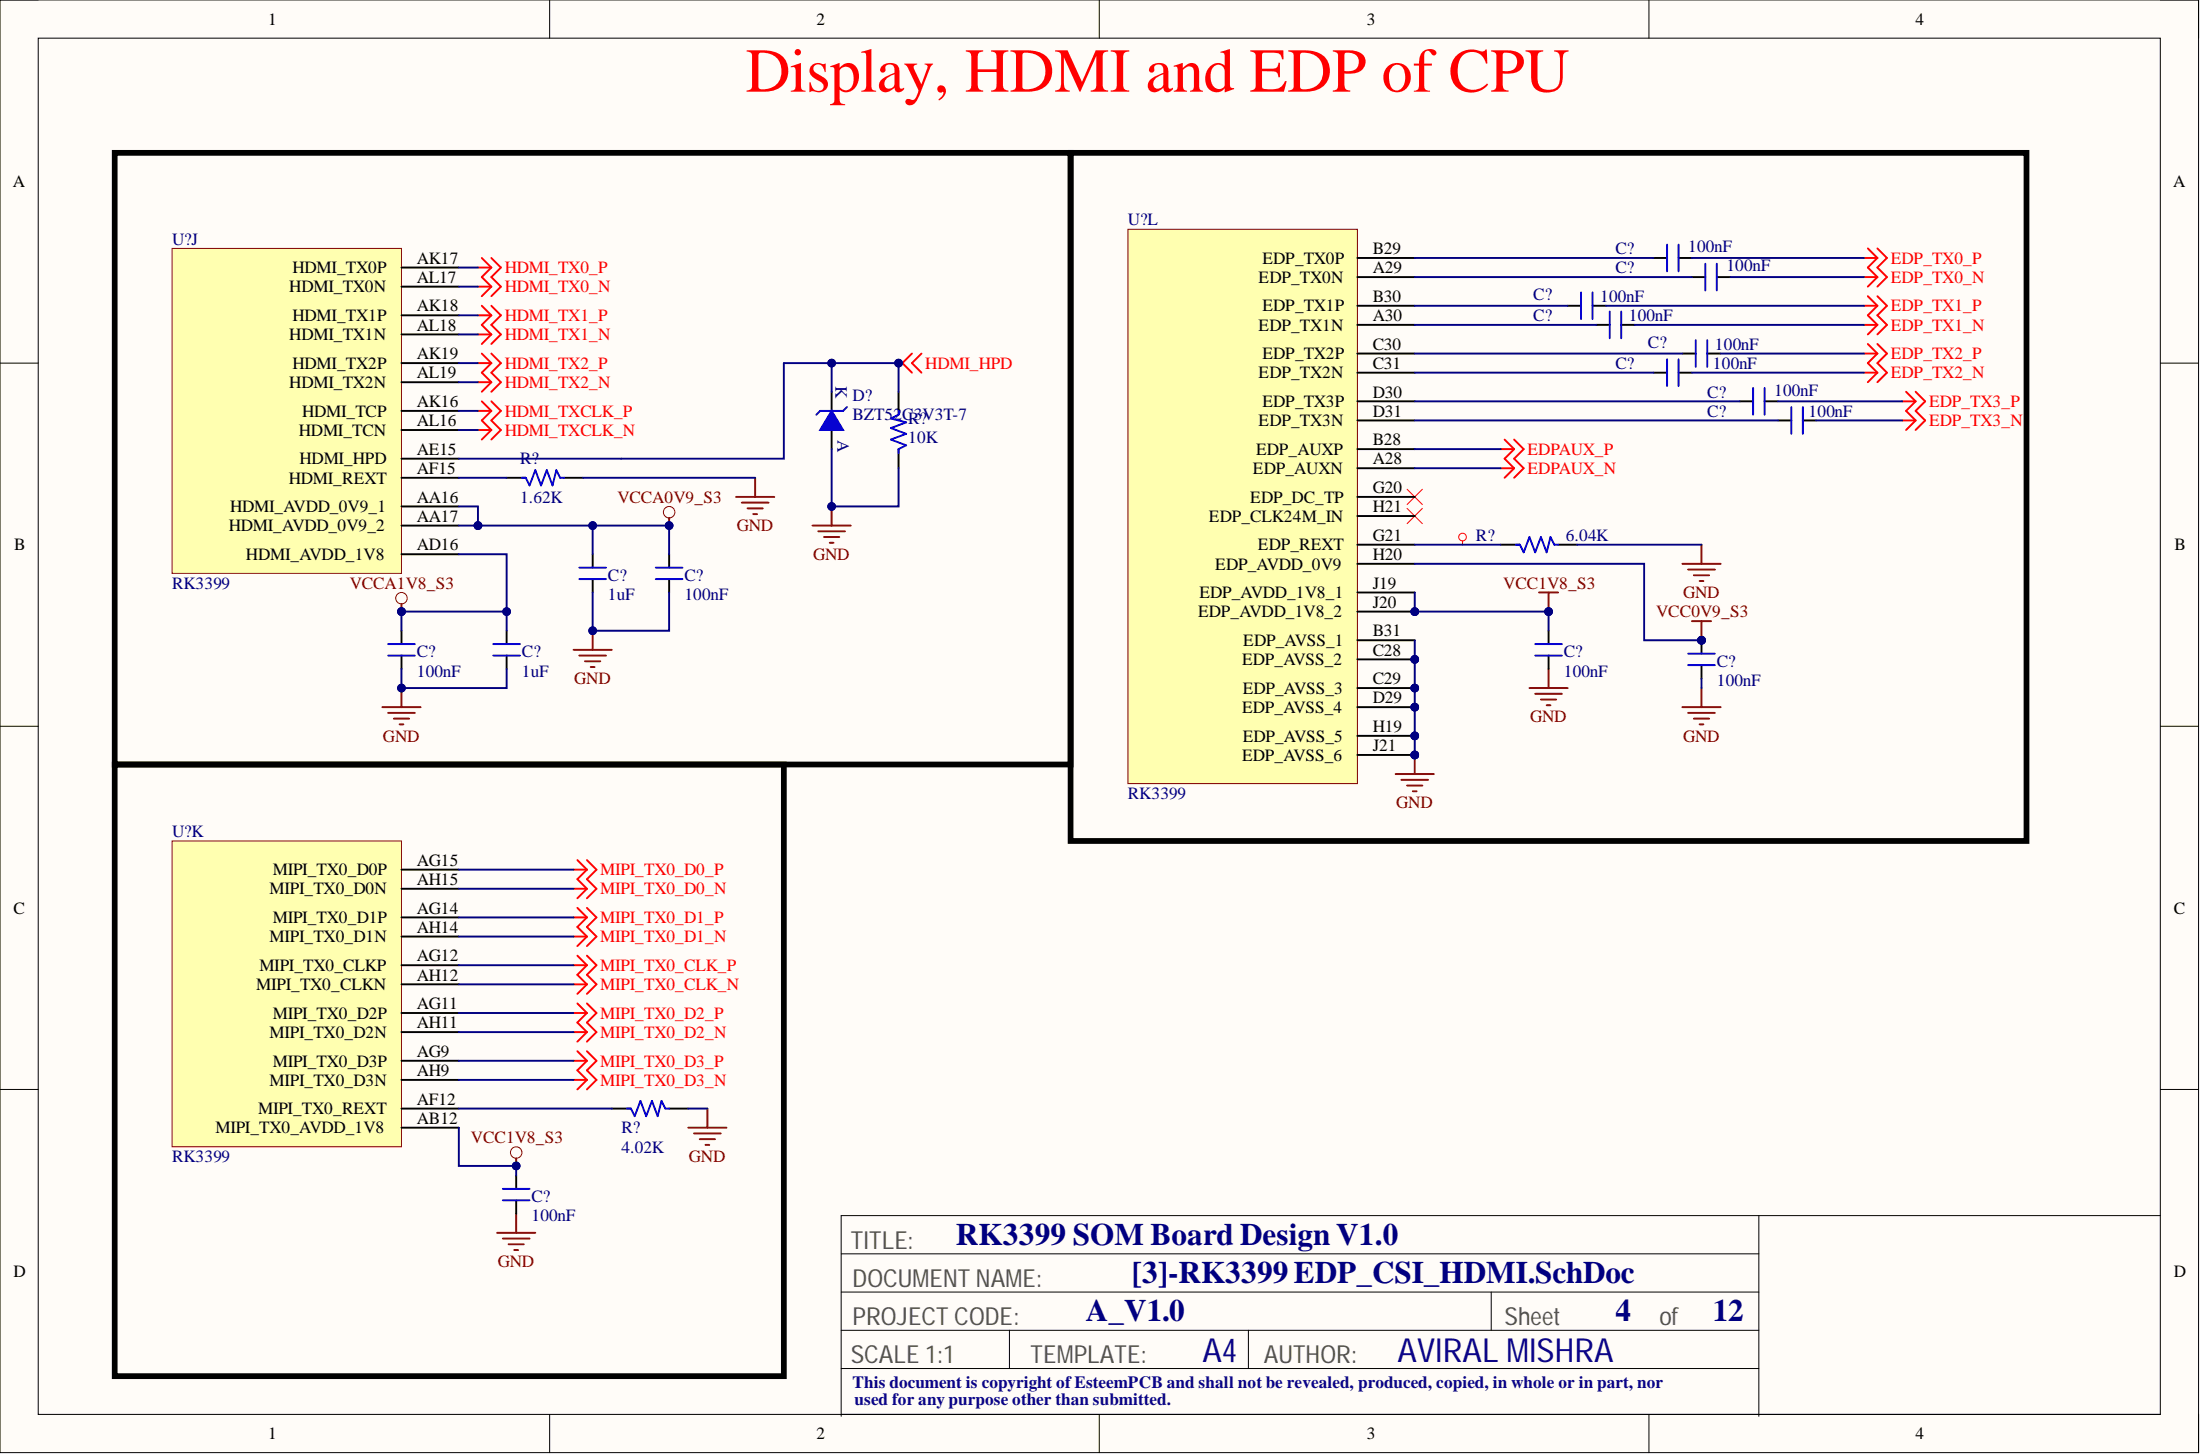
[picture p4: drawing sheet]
<svg xmlns="http://www.w3.org/2000/svg" width="292mm" height="193mm" viewBox="0 0 292 193" stroke-linecap="round" stroke-linejoin="round" font-family="sans-serif">
<path d="M0 0h291.9v192.8h-291.9z" fill-rule="evenodd" fill="#fffcf8"/>
<path d="M0 0h291.9v192.8h-291.9z" fill="none" stroke="#000" stroke-width=".13"/>
<path d="M5.1 5.1h281.7v182.6h-281.7z" fill-rule="evenodd" fill="#fffcf8"/>
<g fill="none" stroke="#000" stroke-width=".13">
<path d="M0 0h5.1M73 0v5.1M146 0v5.1M218.9 0v5.1M286.8 0h5.1v5.1M5.1 5.1h281.7v182.6h-281.7zM0 48.2h5.1M286.8 48.2h5.1M0 96.4h5.1M286.8 96.4h5.1M0 144.6h5.1M286.8 144.6h5.1"/>
<path d="M111.7 176.6h121.8M111.7 166.4h121.8M111.7 171.5h121.8M134 176.6v5M165.8 176.6v5M198 171.5v5.1M233.5 161.3v26.7M286.8 161.3h-175.1v26.7M73 187.7v5.1M111.7 187.7h175.1M111.7 181.6h121.8M146 187.7v5.1"/>
<path d="M218.9 187.7v5.1M291.9 187.7v5.1"/>
</g>
<path d="M88.8 68.7v1.1M97.7 65.9h5.1M98.5 66.7h3.5M99.2 67.5h2.1M100 68.2h.5M100.3 63.4v2.5" fill="none" stroke="#800000" stroke-width=".25"/>
<circle cx="88.8" cy="68" r=".76" fill="none" stroke="#800000" stroke-width=".13"/>
<circle cx="88.8" cy="69.8" r=".51" fill="#000080"/>
<circle cx="88.8" cy="69.8" r=".51" fill="none" stroke="#000080" stroke-width=".13"/>
<path d="M76.2 86.2h5M76.9 87h3.6M77.7 87.8h2M78.4 88.5h.5M78.7 83.7v2.5" fill="none" stroke="#800000" stroke-width=".25"/>
<circle cx="78.7" cy="83.7" r=".51" fill="#000080"/>
<circle cx="78.7" cy="83.7" r=".51" fill="none" stroke="#000080" stroke-width=".13"/>
<circle cx="53.3" cy="79.4" r=".76" fill="none" stroke="#800000" stroke-width=".13"/>
<path d="M53.3 80.2v1" fill="none" stroke="#800000" stroke-width=".25"/>
<circle cx="53.3" cy="81.2" r=".51" fill="#000080"/>
<circle cx="53.3" cy="81.2" r=".51" fill="none" stroke="#000080" stroke-width=".13"/>
<path d="M50.8 93.9h5M51.5 94.6h3.6M52.3 95.4h2M53.1 96.1h.5M53.3 91.3v2.6" fill="none" stroke="#800000" stroke-width=".25"/>
<circle cx="53.3" cy="91.3" r=".51" fill="#000080"/>
<circle cx="53.3" cy="91.3" r=".51" fill="none" stroke="#000080" stroke-width=".13"/>
<g fill="none" stroke="#f00" stroke-width=".25">
<path d="M247.5 34.2h1.8M247.5 36.8h1.8M248 33l1.3 1.2M248 39.3l1.3 1.3M249.3 34.2l-1.3 1.3 1.3 1.3M249.3 33l1.2 1.2-1.2 1.3 1.2 1.3-1.2 1.2M249.3 36.8l-1.3 1.2M249.3 39.3l1.2 1.3-1.2 1.2 1.2 1.3-1.2 1.3M199.3 59.6h1.7M199.8 58.3l1.2 1.3M201 59.6l-1.2 1.3 1.2 1.2M201 58.3l1.3 1.3-1.3 1.3 1.3 1.2-1.3 1.3"/>
<path d="M247.5 40.6h1.8M247.5 43.1h1.8M247.5 46.9h1.8M247.5 49.5h1.8M248 45.7l1.3 1.2M249.3 40.6l-1.3 1.2 1.3 1.3M249.3 43.1l-1.3 1.3M249.3 46.9l-1.3 1.3 1.3 1.3M249.3 45.7l1.2 1.2-1.2 1.3 1.2 1.3-1.2 1.2M249.3 49.5l-1.3 1.2M252.6 53.3h1.7M252.6 55.8h1.7"/>
<path d="M253.1 52l1.2 1.3M254.3 53.3l-1.2 1.2 1.2 1.3M254.3 52l1.3 1.3-1.3 1.2 1.3 1.3-1.3 1.3M254.3 55.8l-1.2 1.3M199.3 62.1h1.7M201 62.1l-1.2 1.3M76.2 115.4h1.7M76.2 118h1.7M76.7 114.1l1.2 1.3M77.9 115.4l-1.2 1.3 1.2 1.3M77.9 114.1l1.3 1.3-1.3 1.3 1.3 1.3-1.3 1.2M77.9 118l-1.2 1.2"/>
<path d="M76.2 121.8h1.7M76.2 124.3h1.7M76.2 128.1h1.7M76.2 130.6h1.7M76.2 134.4h1.7M76.2 137h1.7M76.7 120.5l1.2 1.3M76.7 126.8l1.2 1.3M76.7 133.2l1.2 1.2M76.7 139.5l1.2 1.3M77.9 121.8l-1.2 1.2 1.2 1.3M77.9 120.5l1.3 1.3-1.3 1.2 1.3 1.3-1.3 1.3"/>
<path d="M77.9 124.3l-1.2 1.3M77.9 128.1l-1.2 1.3 1.2 1.2M77.9 126.8l1.3 1.3-1.3 1.3 1.3 1.2-1.3 1.3M77.9 130.6l-1.2 1.3M77.9 134.4l-1.2 1.3 1.2 1.3M77.9 133.2l1.3 1.2-1.3 1.3 1.3 1.3-1.3 1.2M77.9 137l-1.2 1.2M77.9 139.5l1.3 1.3-1.3 1.3 1.3 1.2-1.3 1.3M76.2 140.8h1.7M76.2 143.3h1.7M77.9 140.8l-1.2 1.3 1.2 1.2M77.9 143.3l-1.2 1.3"/>
</g>
<g fill="none" stroke="#800000" stroke-width=".25">
<path d="M204.3 78.6h2.6M205.6 78.6v2.6M223.4 74.8h5.1M224.1 75.6h3.6M224.9 76.3h2M225.7 77.1h.5M225.9 72.3v2.5M223.4 93.9h5.1M224.1 94.6h3.6M224.6 82.4h2.6M224.9 95.4h2M225.7 96.1h.5"/>
<path d="M225.9 82.4v2.6M225.9 91.3v2.6M91.4 149.7h5.1M92.1 150.4h3.6M92.9 151.2h2M93.7 151.9h.5M93.9 147.1v2.6M66 163.6h5.1M66.8 164.4h3.5M67.5 165.1h2.1M68.3 165.9h.5M68.5 161.1v2.5"/>
</g>
<circle cx="205.6" cy="81.2" r=".51" fill="#000080"/>
<circle cx="205.6" cy="81.2" r=".51" fill="none" stroke="#000080" stroke-width=".13"/>
<path d="M203.1 91.3h5M203.8 92.1h3.6M204.6 92.8h2M205.4 93.6h.5M205.6 88.8v2.5M185.3 102.7h5.1M186.1 103.5h3.5M186.8 104.3h2.1M187.6 105h.5M187.8 100.2v2.5" fill="none" stroke="#800000" stroke-width=".25"/>
<circle cx="187.8" cy="100.2" r=".51" fill="#000080"/>
<circle cx="187.8" cy="100.2" r=".51" fill="none" stroke="#000080" stroke-width=".13"/>
<path d="M186.8 64.9l2.1 2.1M186.8 67.5l2.1 2M188.9 64.9l-2.1 2.1M188.9 67.5l-2.1 2" fill="none" stroke="#f00" stroke-width=".13"/>
<circle cx="68.5" cy="153" r=".76" fill="none" stroke="#800000" stroke-width=".13"/>
<path d="M68.5 153.7v1" fill="none" stroke="#800000" stroke-width=".25"/>
<circle cx="68.5" cy="154.7" r=".51" fill="#000080"/>
<circle cx="68.5" cy="154.7" r=".51" fill="none" stroke="#000080" stroke-width=".13"/>
<path d="M15.2 20.3h126.9v81.2h-126.9zM142.1 20.3h127v91.3h-127zM15.2 101.5h88.9v81.1h-88.9z" fill="none" stroke="#000" stroke-width=".76"/>
<path d="M110.4 52v2.5M110.4 57.1v2.5" fill="none" stroke="#000" stroke-width=".25"/>
<path d="M110.4 54.5l1.5 2.6h-3z" fill="#00f"/>
<path d="M108.9 54.5h3M110.4 54.5l1.5 2.6h-3z" fill="none" stroke="#00f" stroke-width=".25"/>
<path d="M108.9 54.5l-.5 .5M112.4 54l-.5 .5" fill="none" stroke="#0000b4" stroke-width=".25"/>
<path d="M107.9 69.8h5.1M108.6 70.5h3.6M109.4 71.3h2M110.2 72h.5M110.4 67.2v2.6" fill="none" stroke="#800000" stroke-width=".25"/>
<circle cx="110.4" cy="67.2" r=".51" fill="#000080"/>
<circle cx="110.4" cy="67.2" r=".51" fill="none" stroke="#000080" stroke-width=".13"/>
<path d="M119.3 48.2h.5M119.8 48.2l1.3 1.3M121.1 46.9l-1.3 1.3M122.3 46.9l-1.2 1.3 1.2 1.3" fill="none" stroke="#f00" stroke-width=".25"/>
<circle cx="119.3" cy="48.2" r=".51" fill="#000080"/>
<circle cx="119.3" cy="48.2" r=".51" fill="none" stroke="#000080" stroke-width=".13"/>
<path d="M22.8 33h30.5v43.1h-30.5z" fill-rule="evenodd" fill="#ffffb0"/>
<path d="M22.8 33h30.5v43.1h-30.5z" fill="none" stroke="#800000" stroke-width=".13"/>
<g fill="none" stroke="#000" stroke-width=".25">
<path d="M53.3 35.5h7.6M53.3 38h7.6M53.3 41.8h7.6M53.3 44.4h7.6M53.3 48.2h7.6M53.3 50.7h7.6M53.3 54.5h7.6M53.3 57.1h7.6M53.3 60.9h7.6M53.3 63.4h7.6M53.3 67.2h7.6M53.3 69.8h7.6"/>
<path d="M53.3 73.6h7.6"/>
</g>
<path d="M22.8 111.6h30.5v40.6h-30.5z" fill-rule="evenodd" fill="#ffffb0"/>
<path d="M22.8 111.6h30.5v40.6h-30.5z" fill="none" stroke="#800000" stroke-width=".13"/>
<path d="M53.3 115.4h7.6M53.3 118h7.6M53.3 121.8h7.6M53.3 124.3h7.6M53.3 128.1h7.6M53.3 130.6h7.6M53.3 134.4h7.6M53.3 137h7.6M53.3 140.8h7.6M53.3 143.3h7.6M53.3 147.1h7.6M53.3 149.7h7.6" fill="none" stroke="#000" stroke-width=".25"/>
<circle cx="187.8" cy="81.2" r=".51" fill="#000080"/>
<circle cx="187.8" cy="81.2" r=".51" fill="none" stroke="#000080" stroke-width=".13"/>
<circle cx="187.8" cy="87.5" r=".51" fill="#000080"/>
<circle cx="187.8" cy="87.5" r=".51" fill="none" stroke="#000080" stroke-width=".13"/>
<circle cx="187.8" cy="91.3" r=".51" fill="#000080"/>
<circle cx="187.8" cy="91.3" r=".51" fill="none" stroke="#000080" stroke-width=".13"/>
<circle cx="187.8" cy="93.9" r=".51" fill="#000080"/>
<circle cx="187.8" cy="93.9" r=".51" fill="none" stroke="#000080" stroke-width=".13"/>
<circle cx="187.8" cy="97.7" r=".51" fill="#000080"/>
<circle cx="187.8" cy="97.7" r=".51" fill="none" stroke="#000080" stroke-width=".13"/>
<circle cx="187.8" cy="100.2" r=".51" fill="#000080"/>
<circle cx="187.8" cy="100.2" r=".51" fill="none" stroke="#000080" stroke-width=".13"/>
<path d="M149.8 30.4h30.4v73.6h-30.4z" fill-rule="evenodd" fill="#ffffb0"/>
<path d="M149.8 30.4h30.4v73.6h-30.4z" fill="none" stroke="#800000" stroke-width=".13"/>
<g fill="none" stroke="#000" stroke-width=".25">
<path d="M180.2 34.2h7.6M180.2 36.8h7.6M180.2 40.6h7.6M180.2 43.1h7.6M180.2 46.9h7.6M180.2 49.5h7.6M180.2 53.3h7.6M180.2 55.8h7.6M180.2 59.6h7.6M180.2 62.1h7.6M180.2 65.9h7.6M180.2 68.5h7.6"/>
<path d="M180.2 72.3h7.6M180.2 74.8h7.6M180.2 78.6h7.6M180.2 81.2h7.6"/>
</g>
<circle cx="187.8" cy="81.2" r=".51" fill="#000080"/>
<circle cx="187.8" cy="81.2" r=".51" fill="none" stroke="#000080" stroke-width=".13"/>
<path d="M180.2 85h7.6M180.2 87.5h7.6" fill="none" stroke="#000" stroke-width=".25"/>
<circle cx="187.8" cy="87.5" r=".51" fill="#000080"/>
<circle cx="187.8" cy="87.5" r=".51" fill="none" stroke="#000080" stroke-width=".13"/>
<path d="M180.2 91.3h7.6" fill="none" stroke="#000" stroke-width=".25"/>
<circle cx="187.8" cy="91.3" r=".51" fill="#000080"/>
<circle cx="187.8" cy="91.3" r=".51" fill="none" stroke="#000080" stroke-width=".13"/>
<path d="M180.2 93.9h7.6" fill="none" stroke="#000" stroke-width=".25"/>
<circle cx="187.8" cy="93.9" r=".51" fill="#000080"/>
<circle cx="187.8" cy="93.9" r=".51" fill="none" stroke="#000080" stroke-width=".13"/>
<path d="M180.2 97.7h7.6" fill="none" stroke="#000" stroke-width=".25"/>
<circle cx="187.8" cy="97.7" r=".51" fill="#000080"/>
<circle cx="187.8" cy="97.7" r=".51" fill="none" stroke="#000080" stroke-width=".13"/>
<path d="M180.2 100.2h7.6" fill="none" stroke="#000" stroke-width=".25"/>
<circle cx="187.8" cy="100.2" r=".51" fill="#000080"/>
<circle cx="187.8" cy="100.2" r=".51" fill="none" stroke="#000080" stroke-width=".13"/>
<g fill="none" stroke="#000" stroke-width=".25">
<path d="M219.6 34.2h1.7M222.9 34.2h1.7M224.6 36.8h1.8M227.9 36.8h1.8M119.3 52v2.5M208.1 40.6h1.8M211.4 40.6h1.8M212 43.1h1.7M215.3 43.1h1.7M219.6 49.5h1.7M222.9 49.5h1.7M223.4 46.9h1.8"/>
<path d="M226.7 46.9h1.8M231 53.3h1.8M234.3 53.3h1.8M236.1 55.8h1.7M239.4 55.8h1.7M67.3 63.4h2.5M74.9 63.4h2.5M78.7 73.6v1.7M78.7 76.9v1.7M88.8 73.6v1.7M88.8 76.9v1.7M199.3 72.3h2.5"/>
<path d="M206.9 72.3h2.5M53.3 83.7v1.8M53.3 87v1.8M67.3 83.7v1.8M67.3 87v1.8M205.6 83.7v1.8M205.6 87v1.8M225.9 88.3v1.7M68.5 156v1.8M68.5 159.3v1.8M81.2 147.1h2.6M88.8 147.1h2.6"/>
</g>
<g fill="none" stroke="#00f" stroke-width=".25">
<path d="M209.9 38.8v3.6M211.4 38.8v3.6M221.3 32.5v3.5M222.9 32.5v3.5M226.4 35v3.6M227.9 35v3.6M119.3 54.5v.5l-1 .5 2 .6-2 .7 2 .8-2 .7M213.7 41.3v3.6M215.3 41.3v3.6M221.3 47.7v3.5M222.9 47.7v3.5M225.2 45.1v3.6"/>
<path d="M226.7 45.1v3.6M232.8 51.5v3.5M234.3 51.5v3.5M237.8 54v3.6M239.4 54v3.6M69.3 63.4h.5l.5 1 .8-2 .7 2 .8-2 .8 2 .5-2 .5 1h.5M76.9 76.9h3.6M76.9 75.3h3.6M87.1 76.9h3.5M87.1 75.3h3.5M201.3 72.3h.5l.5 1 .8-2 .7 2 .8-2 .8 2 .5-2 .5 1h.5M51.5 87h3.6"/>
<path d="M51.5 85.5h3.6M65.5 87h3.5M65.5 85.5h3.5M203.8 87h3.6M203.8 85.5h3.6M224.1 88.3h3.6M224.1 86.7h3.6M66.8 159.3h3.5M66.8 157.8h3.5M83.3 147.1h.5l.5 1 .7-2 .8 2 .8-2 .7 2 .5-2 .5 1h.5"/>
</g>
<g fill="none" stroke="#f00" stroke-width=".13">
<path d="M194.2 71.8v.5"/>
<circle cx="194.2" cy="71.3" r=".51"/>
</g>
<g fill="none" stroke="#f00" stroke-width=".25">
<path d="M63.5 35.5h1.7M63.5 38h1.7M64 34.2l1.2 1.3M65.2 35.5l-1.2 1.3 1.2 1.2M65.2 34.2l1.3 1.3-1.3 1.3 1.3 1.2-1.3 1.3M65.2 38l-1.2 1.3M63.5 41.8h1.7M63.5 44.4h1.7M63.5 48.2h1.7M63.5 50.7h1.7M63.5 54.5h1.7M63.5 57.1h1.7"/>
<path d="M64 40.6l1.2 1.2M64 46.9l1.2 1.3M64 53.3l1.2 1.2M65.2 41.8l-1.2 1.3 1.2 1.3M65.2 40.6l1.3 1.2-1.3 1.3 1.3 1.3-1.3 1.3M65.2 44.4l-1.2 1.3M65.2 48.2l-1.2 1.3 1.2 1.2M65.2 46.9l1.3 1.3-1.3 1.3 1.3 1.2-1.3 1.3M65.2 50.7l-1.2 1.3M65.2 54.5l-1.2 1.3 1.2 1.3M65.2 53.3l1.3 1.2-1.3 1.3 1.3 1.3-1.3 1.2M65.2 57.1l-1.2 1.2"/>
</g>
<path d="M60.9 57.1h2.6M53.3 88.8v2.5h14v-2.5" fill="none" stroke="#000080" stroke-width=".25"/>
<circle cx="53.3" cy="91.3" r=".51" fill="#000080"/>
<circle cx="53.3" cy="91.3" r=".51" fill="none" stroke="#000080" stroke-width=".13"/>
<path d="M60.9 73.6h6.4v7.6h-14" fill="none" stroke="#000080" stroke-width=".25"/>
<circle cx="53.3" cy="81.2" r=".51" fill="#000080"/>
<circle cx="53.3" cy="81.2" r=".51" fill="none" stroke="#000080" stroke-width=".13"/>
<circle cx="67.3" cy="81.2" r=".51" fill="#000080"/>
<circle cx="67.3" cy="81.2" r=".51" fill="none" stroke="#000080" stroke-width=".13"/>
<path d="M60.9 149.7v5h7.6v1.3" fill="none" stroke="#000080" stroke-width=".25"/>
<circle cx="68.5" cy="154.7" r=".51" fill="#000080"/>
<circle cx="68.5" cy="154.7" r=".51" fill="none" stroke="#000080" stroke-width=".13"/>
<path d="M60.9 69.8h2.6M60.9 118h15.3M60.9 115.4h15.3M60.9 137h15.3M60.9 134.4h15.3M60.9 130.6h15.3M60.9 128.1h15.3M60.9 124.3h15.3M60.9 121.8h15.3M60.9 147.1h20.3M60.9 143.3h15.3M60.9 140.8h15.3" fill="none" stroke="#000080" stroke-width=".25"/>
<circle cx="63.5" cy="69.8" r=".51" fill="#000080"/>
<circle cx="63.5" cy="69.8" r=".51" fill="none" stroke="#000080" stroke-width=".13"/>
<path d="M60.9 67.2h2.6v2.6" fill="none" stroke="#000080" stroke-width=".25"/>
<circle cx="63.5" cy="69.8" r=".51" fill="#000080"/>
<circle cx="63.5" cy="69.8" r=".51" fill="none" stroke="#000080" stroke-width=".13"/>
<path d="M104.1 48.2h6.3M60.9 63.4h6.4" fill="none" stroke="#000080" stroke-width=".25"/>
<circle cx="110.4" cy="48.2" r=".51" fill="#000080"/>
<circle cx="110.4" cy="48.2" r=".51" fill="none" stroke="#000080" stroke-width=".13"/>
<path d="M60.9 38h2.6M60.9 35.5h2.6M60.9 54.5h2.6M60.9 50.7h2.6M60.9 48.2h2.6M60.9 44.4h2.6M60.9 41.8h2.6M63.5 69.8h25.3v3.8" fill="none" stroke="#000080" stroke-width=".25"/>
<circle cx="88.8" cy="69.8" r=".51" fill="#000080"/>
<circle cx="88.8" cy="69.8" r=".51" fill="none" stroke="#000080" stroke-width=".13"/>
<circle cx="78.7" cy="69.8" r=".51" fill="#000080"/>
<circle cx="78.7" cy="69.8" r=".51" fill="none" stroke="#000080" stroke-width=".13"/>
<circle cx="63.5" cy="69.8" r=".51" fill="#000080"/>
<circle cx="63.5" cy="69.8" r=".51" fill="none" stroke="#000080" stroke-width=".13"/>
<path d="M77.4 63.4h22.9M78.7 78.6v5.1h10.1v-5.1" fill="none" stroke="#000080" stroke-width=".25"/>
<circle cx="78.7" cy="83.7" r=".51" fill="#000080"/>
<circle cx="78.7" cy="83.7" r=".51" fill="none" stroke="#000080" stroke-width=".13"/>
<path d="M110.4 59.6v7.6h8.9v-5.1M91.4 147.1h2.5" fill="none" stroke="#000080" stroke-width=".25"/>
<circle cx="110.4" cy="67.2" r=".51" fill="#000080"/>
<circle cx="110.4" cy="67.2" r=".51" fill="none" stroke="#000080" stroke-width=".13"/>
<path d="M110.4 52v-3.8h8.9v3.8" fill="none" stroke="#000080" stroke-width=".25"/>
<circle cx="119.3" cy="48.2" r=".51" fill="#000080"/>
<circle cx="119.3" cy="48.2" r=".51" fill="none" stroke="#000080" stroke-width=".13"/>
<circle cx="110.4" cy="48.2" r=".51" fill="#000080"/>
<circle cx="110.4" cy="48.2" r=".51" fill="none" stroke="#000080" stroke-width=".13"/>
<path d="M187.8 78.6v2.6h17.8" fill="none" stroke="#000080" stroke-width=".25"/>
<circle cx="187.8" cy="81.2" r=".51" fill="#000080"/>
<circle cx="187.8" cy="81.2" r=".51" fill="none" stroke="#000080" stroke-width=".13"/>
<circle cx="205.6" cy="81.2" r=".51" fill="#000080"/>
<circle cx="205.6" cy="81.2" r=".51" fill="none" stroke="#000080" stroke-width=".13"/>
<g fill="none" stroke="#000080" stroke-width=".25">
<path d="M187.8 36.8h36.8M187.8 34.2h31.8M224.6 34.2h22.9M229.7 36.8h17.8M187.8 59.6h11.5M187.8 55.8h48.3M187.8 53.3h43.2M187.8 49.5h31.8M187.8 46.9h35.6M187.8 43.1h24.2M187.8 40.6h20.3M213.2 40.6h34.3"/>
<path d="M217 43.1h30.5M224.6 49.5h22.9M228.5 46.9h19M236.1 53.3h16.5M241.1 55.8h11.5M187.8 74.8h30.5v10.2h7.6M187.8 72.3h11.5M187.8 62.1h11.5M209.4 72.3h16.5M53.3 81.2v2.5"/>
</g>
<circle cx="53.3" cy="81.2" r=".51" fill="#000080"/>
<circle cx="53.3" cy="81.2" r=".51" fill="none" stroke="#000080" stroke-width=".13"/>
<path d="M67.3 81.2v2.5" fill="none" stroke="#000080" stroke-width=".25"/>
<circle cx="67.3" cy="81.2" r=".51" fill="#000080"/>
<circle cx="67.3" cy="81.2" r=".51" fill="none" stroke="#000080" stroke-width=".13"/>
<path d="M78.7 69.8v3.8" fill="none" stroke="#000080" stroke-width=".25"/>
<circle cx="78.7" cy="69.8" r=".51" fill="#000080"/>
<circle cx="78.7" cy="69.8" r=".51" fill="none" stroke="#000080" stroke-width=".13"/>
<path d="M187.8 85v15.2" fill="none" stroke="#000080" stroke-width=".25"/>
<circle cx="187.8" cy="87.5" r=".51" fill="#000080"/>
<circle cx="187.8" cy="87.5" r=".51" fill="none" stroke="#000080" stroke-width=".13"/>
<circle cx="187.8" cy="91.3" r=".51" fill="#000080"/>
<circle cx="187.8" cy="91.3" r=".51" fill="none" stroke="#000080" stroke-width=".13"/>
<circle cx="187.8" cy="93.9" r=".51" fill="#000080"/>
<circle cx="187.8" cy="93.9" r=".51" fill="none" stroke="#000080" stroke-width=".13"/>
<circle cx="187.8" cy="97.7" r=".51" fill="#000080"/>
<circle cx="187.8" cy="97.7" r=".51" fill="none" stroke="#000080" stroke-width=".13"/>
<circle cx="187.8" cy="100.2" r=".51" fill="#000080"/>
<circle cx="187.8" cy="100.2" r=".51" fill="none" stroke="#000080" stroke-width=".13"/>
<path d="M205.6 81.2v2.5" fill="none" stroke="#000080" stroke-width=".25"/>
<circle cx="205.6" cy="81.2" r=".51" fill="#000080"/>
<circle cx="205.6" cy="81.2" r=".51" fill="none" stroke="#000080" stroke-width=".13"/>
<path d="M104.1 48.2v12.7h-43.2M225.9 90v1.3" fill="none" stroke="#000080" stroke-width=".25"/>
<text font-size="8.3" fill="#f00" x="99" y="12.2">Display, HDMI and EDP of CPU</text>
<g font-size="4.4" fill="#0c0087">
<text x="159.7" y="180.7">A4</text>
<text x="185.6" y="180.7">AVIRAL MISHRA</text>
</g>
<g font-size="4.1" fill="#000080">
<text x="126.9" y="165.2">RK3399 SOM Board Design V1.0</text>
<text x="150.3" y="170.3">[3]-RK3399 EDP_CSI_HDMI.SchDoc</text>
<text x="144.2" y="175.4">A_V1.0</text>
<text x="214.5" y="175.4">4</text>
<text x="227.4" y="175.4">12</text>
</g>
<text font-size="3.5" fill="#00f" x="118.5" y="61.4">PIR?01</text>
<g font-size="3.3" fill="#505050">
<text x="113" y="165.7">TITLE:</text>
<text x="113.2" y="170.8">DOCUMENT NAME:</text>
<text x="113.2" y="175.9">PROJECT CODE:</text>
<text x="199.8" y="175.9">Sheet</text>
<text x="220.3" y="175.9">of</text>
<text x="113" y="180.9">SCALE 1:1</text>
<text x="136.8" y="180.9">TEMPLATE:</text>
<text x="167.8" y="180.9">AUTHOR:</text>
</g>
<text font-size="2.8" fill="#000080" x="225.4" y="86.3">PIC?02</text>
<g font-size="2.3">
<text x="35.6" y="3.3">1</text>
<text x="108.4" y="3.3">2</text>
<text x="181.5" y="3.3">3</text>
<text x="254.3" y="3.3">4</text>
<text x="1.7" y="24.9">A</text>
<text x="288.5" y="24.9">A</text>
<text x="55.3" y="35">AK17</text>
<text x="167.6" y="35">EDP_TX0P</text>
<text x="182.3" y="33.7">B29</text>
<text x="38.4" y="38.8">HDMI_TX0N</text>
<text x="38.8" y="36.3">HDMI_TX0P</text>
<text x="55.3" y="37.5">AL17</text>
<text x="55.3" y="41.3">AK18</text>
<text x="167.1" y="37.5">EDP_TX0N</text>
<text x="167.6" y="41.3">EDP_TX1P</text>
<text x="182.3" y="36.3">A29</text>
<text x="182.3" y="40.1">B30</text>
<text x="38.4" y="45.1">HDMI_TX1N</text>
<text x="38.8" y="42.6">HDMI_TX1P</text>
<text x="55.3" y="43.9">AL18</text>
<text x="55.3" y="47.7">AK19</text>
<text x="167.1" y="43.9">EDP_TX1N</text>
<text x="167.6" y="47.7">EDP_TX2P</text>
<text x="182.3" y="42.6">A30</text>
<text x="182.3" y="46.4">C30</text>
<text x="38.4" y="51.5">HDMI_TX2N</text>
<text x="38.8" y="49">HDMI_TX2P</text>
<text x="55.3" y="50.2">AL19</text>
<text x="167.1" y="50.2">EDP_TX2N</text>
<text x="182.3" y="49">C31</text>
<text x="182.3" y="52.8">D30</text>
<text x="39.7" y="57.8">HDMI_TCN</text>
<text x="40.1" y="55.3">HDMI_TCP</text>
<text x="55.3" y="54">AK16</text>
<text x="55.3" y="56.6">AL16</text>
<text x="167.1" y="56.6">EDP_TX3N</text>
<text x="167.6" y="54">EDP_TX3P</text>
<text x="182.3" y="55.3">D31</text>
<text x="182.3" y="59.1">B28</text>
<text x="38.3" y="64.2">HDMI_REXT</text>
<text x="39.8" y="61.6">HDMI_HPD</text>
<text x="55.3" y="60.4">AE15</text>
<text x="55.3" y="62.9">AF15</text>
<text x="166.3" y="62.9">EDP_AUXN</text>
<text x="166.8" y="60.4">EDP_AUXP</text>
<text x="182.3" y="61.6">A28</text>
<text x="182.3" y="65.4">G20</text>
<text x="30.4" y="70.5">HDMI_AVDD_0V9_2</text>
<text x="30.5" y="68">HDMI_AVDD_0V9_1</text>
<text x="55.3" y="66.7">AA16</text>
<text x="55.3" y="69.2">AA17</text>
<text x="160.5" y="69.2">EDP_CLK24M_IN</text>
<text x="166" y="66.7">EDP_DC_TP</text>
<text x="182.3" y="68">H21</text>
<text x="182.3" y="71.8">G21</text>
<text x="1.9" y="73.1">B</text>
<text x="32.7" y="74.3">HDMI_AVDD_1V8</text>
<text x="55.3" y="73.1">AD16</text>
<text x="161.4" y="75.6">EDP_AVDD_0V9</text>
<text x="167" y="73.1">EDP_REXT</text>
<text x="182.3" y="74.3">H20</text>
<text x="288.7" y="73.1">B</text>
<text x="159.1" y="81.9">EDP_AVDD_1V8_2</text>
<text x="159.2" y="79.4">EDP_AVDD_1V8_1</text>
<text x="182.3" y="78.1">J19</text>
<text x="182.3" y="80.7">J20</text>
<text x="164.9" y="88.3">EDP_AVSS_2</text>
<text x="165.1" y="85.7">EDP_AVSS_1</text>
<text x="182.3" y="84.5">B31</text>
<text x="182.3" y="87">C28</text>
<text x="164.9" y="94.6">EDP_AVSS_4</text>
<text x="165" y="92.1">EDP_AVSS_3</text>
<text x="182.3" y="90.8">C29</text>
<text x="182.3" y="93.3">D29</text>
<text x="164.9" y="101">EDP_AVSS_6</text>
<text x="165" y="98.4">EDP_AVSS_5</text>
<text x="182.3" y="97.2">H19</text>
<text x="182.3" y="99.7">J21</text>
<text x="35.8" y="118.7">MIPI_TX0_D0N</text>
<text x="36.2" y="116.2">MIPI_TX0_D0P</text>
<text x="55.3" y="114.9">AG15</text>
<text x="55.3" y="117.4">AH15</text>
<text x="1.8" y="121.3">C</text>
<text x="35.8" y="125.1">MIPI_TX0_D1N</text>
<text x="36.2" y="122.5">MIPI_TX0_D1P</text>
<text x="55.3" y="121.3">AG14</text>
<text x="55.3" y="123.8">AH14</text>
<text x="288.6" y="121.3">C</text>
<text x="34" y="131.4">MIPI_TX0_CLKN</text>
<text x="34.4" y="128.9">MIPI_TX0_CLKP</text>
<text x="55.3" y="127.6">AG12</text>
<text x="55.3" y="130.1">AH12</text>
<text x="35.8" y="137.7">MIPI_TX0_D2N</text>
<text x="36.2" y="135.2">MIPI_TX0_D2P</text>
<text x="55.3" y="133.9">AG11</text>
<text x="55.3" y="136.5">AH11</text>
<text x="36.2" y="141.5">MIPI_TX0_D3P</text>
<text x="55.3" y="140.3">AG9</text>
<text x="55.3" y="142.8">AH9</text>
<text x="34.3" y="147.9">MIPI_TX0_REXT</text>
<text x="35.8" y="144.1">MIPI_TX0_D3N</text>
<text x="55.3" y="146.6">AF12</text>
<text x="55.3" y="149.2">AB12</text>
<text x="28.6" y="150.4">MIPI_TX0_AVDD_1V8</text>
<text x="1.8" y="169.4">D</text>
<text x="288.6" y="169.4">D</text>
<text x="35.6" y="191">1</text>
<text x="108.4" y="191">2</text>
<text x="181.5" y="191">3</text>
<text x="254.3" y="191">4</text>
</g>
<g font-size="2.3" fill="#000080">
<text x="149.8" y="29.9">U?L</text>
<text x="22.8" y="32.5">U?J</text>
<text x="214.5" y="33.7">C?</text>
<text x="224.1" y="33.5">100nF</text>
<text x="203.6" y="39.8">C?</text>
<text x="212.5" y="40.1">100nF</text>
<text x="214.5" y="36.3">C?</text>
<text x="229.2" y="36">100nF</text>
<text x="203.6" y="42.6">C?</text>
<text x="216.3" y="42.6">100nF</text>
<text x="218.8" y="46.2">C?</text>
<text x="227.7" y="46.4">100nF</text>
<text x="110.9" y="51.2" transform="rotate(90 110.9 51.2)">K</text>
<text x="113.2" y="53.3">D?</text>
<text x="214.5" y="49">C?</text>
<text x="226.7" y="52.8">C?</text>
<text x="227.4" y="49">100nF</text>
<text x="235.6" y="52.5">100nF</text>
<text x="111.2" y="58.3" transform="rotate(90 111.2 58.3)">A</text>
<text x="113.2" y="55.8">BZT52C3V3T-7</text>
<text x="120.6" y="56.3">R?</text>
<text x="120.6" y="58.8">10K</text>
<text x="226.7" y="55.3">C?</text>
<text x="240.1" y="55.3">100nF</text>
<text x="69" y="61.6">R?</text>
<text x="69" y="66.7">1.62K</text>
<text x="196" y="71.8">R?</text>
<text x="207.9" y="71.8">6.04K</text>
<text x="80.7" y="77.1">C?</text>
<text x="90.9" y="77.1">C?</text>
<text x="22.8" y="78.1">RK3399</text>
<text x="80.7" y="79.6">1uF</text>
<text x="90.9" y="79.6">100nF</text>
<text x="55.3" y="87.3">C?</text>
<text x="55.3" y="89.8">100nF</text>
<text x="69.3" y="87.3">C?</text>
<text x="69.3" y="89.8">1uF</text>
<text x="207.6" y="87.3">C?</text>
<text x="207.6" y="89.8">100nF</text>
<text x="227.9" y="88.5">C?</text>
<text x="227.9" y="91.1">100nF</text>
<text x="149.8" y="106">RK3399</text>
<text x="22.8" y="111.1">U?K</text>
<text x="22.8" y="154.2">RK3399</text>
<text x="82.5" y="150.4">R?</text>
<text x="82.5" y="153">4.02K</text>
<text x="70.6" y="159.6">C?</text>
<text x="70.6" y="162.1">100nF</text>
</g>
<g font-size="2.3" fill="#f00">
<text x="251" y="35">EDP_TX0_P</text>
<text x="67" y="36.3">HDMI_TX0_P</text>
<text x="67" y="38.8">HDMI_TX0_N</text>
<text x="251" y="37.5">EDP_TX0_N</text>
<text x="251" y="41.3">EDP_TX1_P</text>
<text x="67" y="42.6">HDMI_TX1_P</text>
<text x="67" y="45.1">HDMI_TX1_N</text>
<text x="251" y="43.9">EDP_TX1_N</text>
<text x="251" y="47.7">EDP_TX2_P</text>
<text x="67" y="49">HDMI_TX2_P</text>
<text x="67" y="51.5">HDMI_TX2_N</text>
<text x="122.9" y="49">HDMI_HPD</text>
<text x="251" y="50.2">EDP_TX2_N</text>
<text x="67" y="55.3">HDMI_TXCLK_P</text>
<text x="67" y="57.8">HDMI_TXCLK_N</text>
<text x="256.1" y="54">EDP_TX3_P</text>
<text x="256.1" y="56.6">EDP_TX3_N</text>
<text x="202.8" y="60.4">EDPAUX_P</text>
<text x="202.8" y="62.9">EDPAUX_N</text>
<text x="79.7" y="116.2">MIPI_TX0_D0_P</text>
<text x="79.7" y="118.7">MIPI_TX0_D0_N</text>
<text x="79.7" y="122.5">MIPI_TX0_D1_P</text>
<text x="79.7" y="125.1">MIPI_TX0_D1_N</text>
<text x="79.7" y="128.9">MIPI_TX0_CLK_P</text>
<text x="79.7" y="131.4">MIPI_TX0_CLK_N</text>
<text x="79.7" y="135.2">MIPI_TX0_D2_P</text>
<text x="79.7" y="137.7">MIPI_TX0_D2_N</text>
<text x="79.7" y="141.5">MIPI_TX0_D3_P</text>
<text x="79.7" y="144.1">MIPI_TX0_D3_N</text>
</g>
<g font-size="2.3" fill="#800000">
<text x="82" y="66.7">VCCA0V9_S3</text>
<text x="97.8" y="70.5">GND</text>
<text x="108" y="74.3">GND</text>
<text x="46.5" y="78.1">VCCA1V8_S3</text>
<text x="199.6" y="78.1">VCC1V8_S3</text>
<text x="219.9" y="81.9">VCC0V9_S3</text>
<text x="223.5" y="79.4">GND</text>
<text x="76.2" y="90.8">GND</text>
<text x="203.2" y="95.9">GND</text>
<text x="50.9" y="98.4">GND</text>
<text x="223.5" y="98.4">GND</text>
<text x="185.4" y="107.3">GND</text>
<text x="62.5" y="151.7">VCC1V8_S3</text>
<text x="91.5" y="154.2">GND</text>
<text x="66.1" y="168.2">GND</text>
</g>
<g font-size="2.3" fill="#0c0087">
<text x="113.2" y="184.2">This document is copyright ofEsteemPCB and shall not be revealed, produced, copied, in whole or in part, nor</text>
<text x="113.5" y="186.4">used for any purpose other than submitted.</text>
</g>
</svg>
